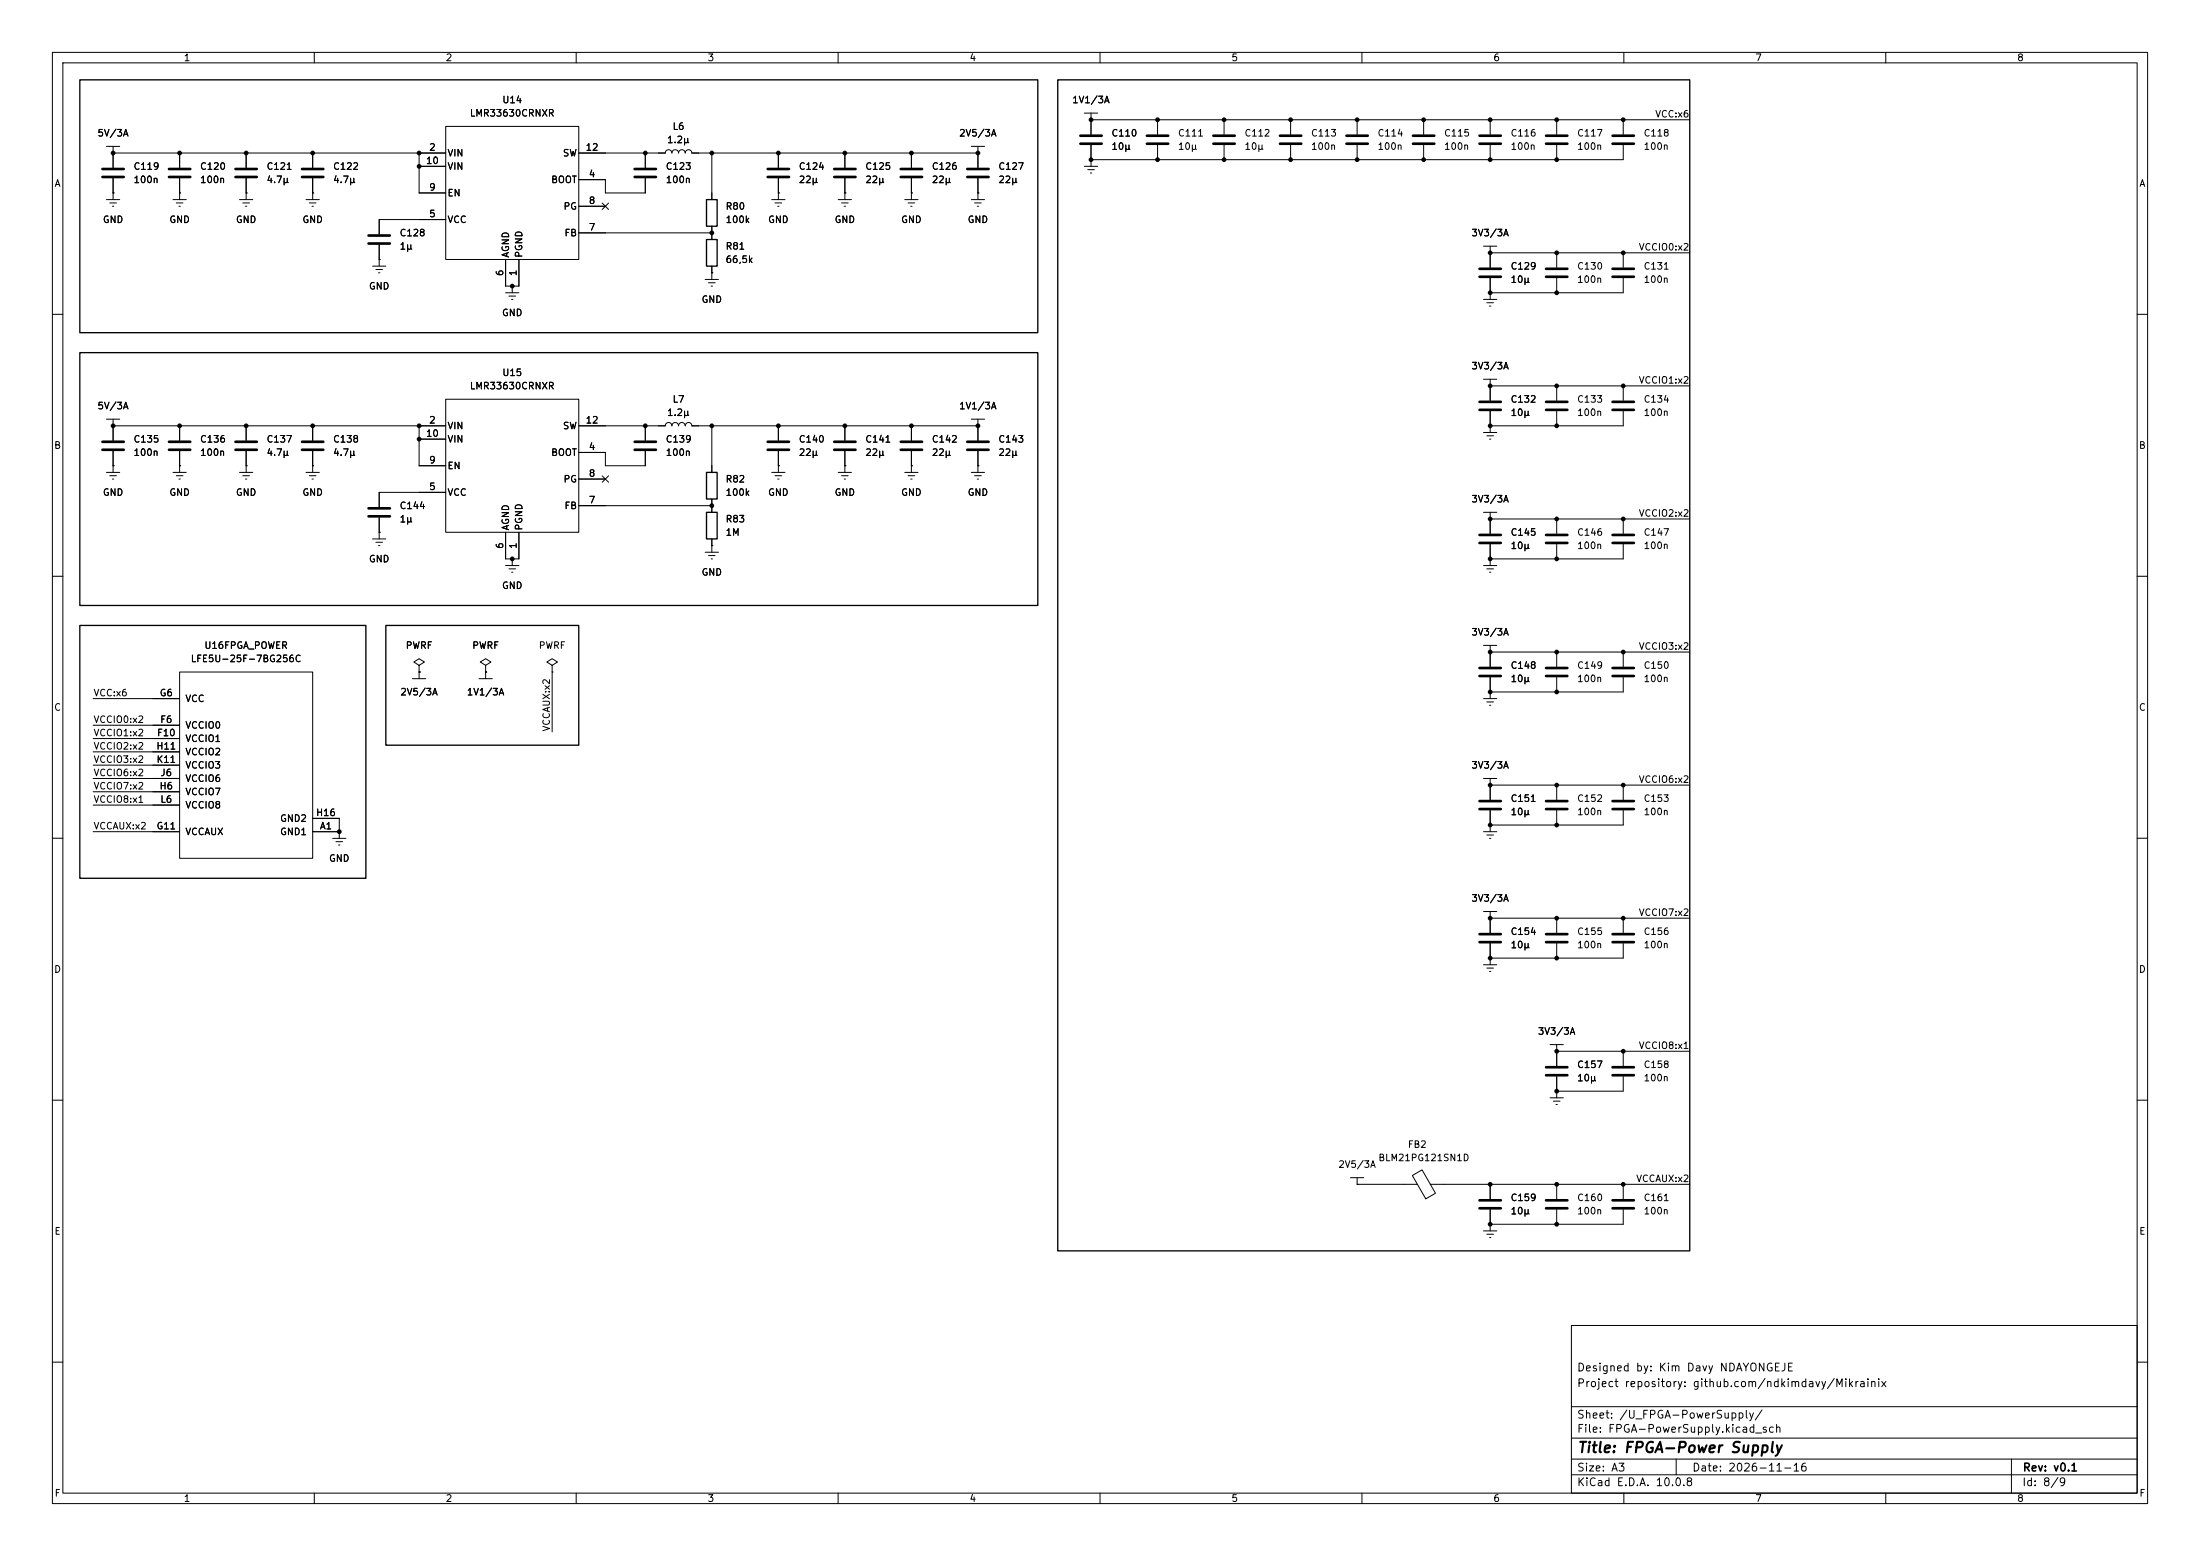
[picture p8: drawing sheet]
<svg xmlns="http://www.w3.org/2000/svg" width="420mm" height="297mm" viewBox="0 0 420 297" stroke-linecap="round" stroke-linejoin="round" font-family="sans-serif">
<g fill="none" stroke="#000" stroke-width=".19">
<path d="M10 10h400v277h-400zM12 12h396v273h-396zM60 10v2M110 10v2M160 10v2M210 10v2M260 10v2M310 10v2M360 10v2M20.3 27.9h2.6M20.3 38.1h2.6M21 38.7h1.2"/>
<path d="M21.5 39.4h.2M21.6 29.2h.1M21.6 36.8h.1M21.6 27.9v4.1M21.6 34v4.1M21.6 29.2h63.5M33 38.1h2.6M33.7 38.7h1.2M34.2 39.4h.2M34.3 36.8h.1M34.3 29.2v2.8M34.3 34v4.1"/>
<path d="M45.7 38.1h2.6M46.4 38.7h1.2M46.9 39.4h.2M47 36.8h.1M47 29.2v2.8M47 34v4.1M58.4 38.1h2.6M59.1 38.7h1.2M59.6 39.4h.2M59.7 36.8h.1M59.7 29.2v2.8M59.7 34v4.1"/>
<path d="M80 31.8h5.1M80 29.2v7.6h5.1M85.1 24.1h25.4v25.4h-25.4zM110.5 29.2h16.5a.64 .64 0 0 1 .6-.6 .64 .64 0 0 1 .7 .6 .64 .64 0 0 1 .6-.6 .64 .64 0 0 1 .6 .6 .64 .64 0 0 1 .7-.6 .64 .64 0 0 1 .6 .6 .64 .64 0 0 1 .6-.6 .64 .64 0 0 1 .7 .6h54.6M110.5 39.4h5.1M115 38.8l1.2 1.2M116.2 38.8l-1.2 1.2M123.2 34v2.8h-7.6v-2.5h-5.1M123.2 29.2v2.8M135.9 29.2v8.9M147.3 38.1h2.6M148 38.7h1.2"/>
<path d="M148.5 39.4h.2M148.6 36.8h.1M148.6 29.2v2.8M148.6 34v4.1M160 38.1h2.6M160.7 38.7h1.2M161.2 39.4h.2M161.3 36.8h.1M161.3 29.2v2.8M161.3 34v4.1M172.7 38.1h2.6M173.4 38.7h1.2"/>
<path d="M173.9 39.4h.2M174 36.8h.1M174 29.2v2.8M174 34v4.1M185.4 27.9h2.6M185.4 38.1h2.6M186.1 38.7h1.2M186.6 39.4h.2M186.7 29.2h.1M186.7 36.8h.1M186.7 27.9v4.1M186.7 34v4.1"/>
<path d="M207 21.6h2.5M207 31.8h2.5M207.6 32.4h1.3M208.2 33h.2M208.3 22.9h.1M208.3 30.5h.1M208.3 21.6v4.1M208.3 27.7v4.1M208.3 22.9h114.3M221 22.9v2.8M221 27.7v2.8M233.7 22.9v2.8"/>
<path d="M233.7 27.7v2.8M246.4 22.9v2.8M246.4 27.7v2.8M259.1 22.9v2.8M259.1 27.7v2.8M271.8 22.9v2.8M271.8 27.7v2.8M284.5 22.9v2.8M284.5 27.7v2.8M297.2 22.9v2.8M297.2 27.7v2.8M309.9 22.9v2.8"/>
<path d="M309.9 27.7v2.8h-101.6M71.1 50.8h2.6M71.8 51.4h1.2M72.3 52.1h.2M72.4 49.5h.1M72.4 46.7v4.1M85.1 41.9h-12.7v2.8M96.5 49.5v5.1h2.6v-5.1M96.5 55.9h2.6M97.2 56.5h1.2M97.7 57.2h.2M97.8 54.6h.1"/>
<path d="M97.8 54.6v1.3M110.5 44.5h25.4M134.6 53.3h2.6M135.3 54h1.2M135.8 54.6h.2M135.9 52.1h.1M135.9 43.2v2.5M135.9 50.8v2.5M283.2 57.2h2.5M283.2 47h2.5M283.8 57.8h1.3M284.4 58.4h.2"/>
<path d="M284.5 55.9h.1M284.5 48.3h.1M284.5 47v4.1M284.5 53.1v4.1M284.5 48.3h38.1M297.2 48.3v2.8M297.2 53.1v2.8M309.9 48.3v2.8M309.9 53.1v2.8h-25.4M10 60h2M85.1 76.2h25.4v25.4h-25.4zM283.2 72.4h2.5"/>
<path d="M284.5 73.7h.1M284.5 72.4v4.1M284.5 78.5v4.1M284.5 73.7h38.1M297.2 73.7v2.8M297.2 78.5v2.8M309.9 73.7v2.8M309.9 78.5v2.8h-25.4M408 60h2M20.3 80h2.6M20.3 90.2h2.6M21 90.8h1.2"/>
<path d="M21.5 91.4h.2M21.6 88.9h.1M21.6 81.3h.1M21.6 80v4.1M21.6 86.1v4.1M21.6 81.3h63.5M33 90.2h2.6M33.7 90.8h1.2M34.2 91.4h.2M34.3 88.9h.1M34.3 81.3v2.8M34.3 86.1v4.1"/>
<path d="M45.7 90.2h2.6M46.4 90.8h1.2M46.9 91.4h.2M47 88.9h.1M47 81.3v2.8M47 86.1v4.1M58.4 90.2h2.6M59.1 90.8h1.2M59.6 91.4h.2M59.7 88.9h.1M59.7 81.3v2.8M59.7 86.1v4.1"/>
<path d="M72.4 98.8v4.1M80 83.8h5.1M80 81.3v7.6h5.1M85.1 94h-12.7v2.8M110.5 81.3h16.5a.64 .64 0 0 1 .6-.7 .64 .64 0 0 1 .7 .7 .64 .64 0 0 1 .6-.7 .64 .64 0 0 1 .6 .7 .64 .64 0 0 1 .7-.7 .64 .64 0 0 1 .6 .7 .64 .64 0 0 1 .6-.7 .64 .64 0 0 1 .7 .7h54.6M110.5 91.4h5.1M110.5 96.5h25.4M115 90.8l1.2 1.2M116.2 90.8l-1.2 1.2M123.2 86.1v2.8h-7.6v-2.5h-5.1M123.2 81.3v2.8M135.9 81.3v8.9"/>
<path d="M135.9 95.3v2.5M147.3 90.2h2.6M148 90.8h1.2M148.5 91.4h.2M148.6 88.9h.1M148.6 81.3v2.8M148.6 86.1v4.1M160 90.2h2.6M160.7 90.8h1.2M161.2 91.4h.2M161.3 88.9h.1M161.3 81.3v2.8"/>
<path d="M161.3 86.1v4.1M172.7 90.2h2.6M173.4 90.8h1.2M173.9 91.4h.2M174 88.9h.1M174 81.3v2.8M174 86.1v4.1M185.4 80h2.6M185.4 90.2h2.6M186.1 90.8h1.2M186.6 91.4h.2M186.7 81.3h.1"/>
<path d="M186.7 88.9h.1M186.7 80v4.1M186.7 86.1v4.1M283.2 82.6h2.5M283.2 97.8h2.5M283.8 83.2h1.3M284.4 83.8h.2M284.5 81.3h.1M284.5 99.1h.1M284.5 97.8v4.1M284.5 99.1h38.1M297.2 99.1v2.8"/>
<path d="M309.9 99.1v2.8M10 110h2M71.1 102.9h2.6M71.8 103.5h1.2M72.3 104.1h.2M72.4 101.6h.1M96.5 108h2.6M96.5 101.6v5.1h2.6v-5.1M97.2 108.6h1.2M97.7 109.2h.2M97.8 106.7h.1M97.8 106.7v1.3"/>
<path d="M134.6 105.4h2.6M135.3 106h1.2M135.8 106.7h.2M135.9 104.1h.1M135.9 102.9v2.5M283.2 108h2.5M283.8 108.6h1.3M284.4 109.2h.2M284.5 106.7h.1M284.5 103.9v4.1M297.2 103.9v2.8M309.9 103.9v2.8h-25.4"/>
<path d="M408 110h2M17.8 133.4h16.5M17.8 138.4h16.5M34.3 128.3h25.4v35.5h-25.4zM78.7 129.5h2.6M80 127l1-.6-1-.7-1 .7 1 .6v1.3M80 128.3h.1M80 128.3v1.2M91.4 129.5h2.6M92.7 127l1-.6-1-.7-1 .7 1 .6v1.3M92.7 128.3h.1M92.7 128.3v1.2"/>
<path d="M105.4 127l1-.6-1-.7-1 .7 1 .6v1.3M105.4 128.3h.1M105.4 128.3v11.4M283.2 133.4h2.5M283.2 123.2h2.5M283.8 134h1.3M284.4 134.6h.2M284.5 132.1h.1M284.5 124.5h.1M284.5 123.2v4.1M284.5 129.3v4.1M284.5 124.5h38.1"/>
<path d="M297.2 124.5v2.8M297.2 129.3v2.8M309.9 124.5v2.8M309.9 129.3v2.8h-25.4M10 160h2M17.8 148.6h16.5M17.8 158.8h16.5M17.8 141h16.5M17.8 151.1h16.5M17.8 143.5h16.5M17.8 146.1h16.5M17.8 153.7h16.5"/>
<path d="M59.7 158.8h5.1M59.7 156.2h5.1v3.8M64.8 158.8h.1M283.2 148.6h2.5M283.2 158.8h2.5M283.8 159.4h1.3M284.5 149.9h.1M284.5 157.5h.1M284.5 148.6v4.1M284.5 154.7v4.1M284.5 149.9h38.1M297.2 149.9v2.8"/>
<path d="M297.2 154.7v2.8M309.9 149.9v2.8M309.9 154.7v2.8h-25.4M408 160h2M63.5 160h2.5M64.1 160.7h1.3M64.6 161.3h.3M283.2 174h2.5M284.4 160h.2M284.5 175.3h.1M284.5 174v4.1M284.5 175.3h38.1"/>
<path d="M297.2 175.3v2.8M309.9 175.3v2.8M283.2 184.2h2.5M283.8 184.8h1.3M284.4 185.4h.2M284.5 182.9h.1M284.5 180.1v4.1M295.9 199.4h2.5M297.2 180.1v2.8M297.2 199.4v4.1M309.9 180.1v2.8h-25.4M10 210h2"/>
<path d="M295.9 209.6h2.5M296.5 210.2h1.3M297.1 210.8h.2M297.2 200.7h.1M297.2 208.3h.1M297.2 205.5v4.1M297.2 200.7h25.4M309.9 200.7v2.8M309.9 205.5v2.8h-12.7M408 210h2M257.8 224.8h2.5M259.1 226.1h.1"/>
<path d="M259.1 224.8v1.3M259.1 226.1h11.5M269.6 224.4l1.9-1.1 2.5 4.5-1.8 1zM273 226.1h49.6M283.2 234.9h2.5M283.8 235.6h1.3M284.4 236.2h.2M284.5 233.7h.1M284.5 226.1v2.8M284.5 230.9v4M297.2 226.1v2.8M297.2 230.9v2.8"/>
<path d="M309.9 226.1v2.8M309.9 230.9v2.8h-25.4M300 253h108v32h-108zM10 260h2M300 278.5h108M300 274.5h108M300 268.5h108M320 278.5v3M384 278.5v6.5M408 260h2M60 285v2M110 285v2"/>
<path d="M160 285v2M210 285v2M260 285v2M300 281.5h108M310 285v2M360 285v2"/>
</g>
<g fill="none" stroke="#000" stroke-width=".51">
<path d="M19.6 32.3h4M19.6 33.8h4M32.3 32.3h4M32.3 33.8h4M45 32.3h4M45 33.8h4M57.7 32.3h4M57.7 33.8h4M121.2 32.3h4M121.2 33.8h4M146.6 32.3h4M146.6 33.8h4"/>
<path d="M159.3 32.3h4M159.3 33.8h4M172 32.3h4M172 33.8h4M184.7 32.3h4M184.7 33.8h4M206.2 25.9h4.1M206.2 27.4h4.1M218.9 25.9h4.1M218.9 27.4h4.1M231.6 25.9h4.1M231.6 27.4h4.1"/>
<path d="M244.3 25.9h4.1M244.3 27.4h4.1M257 25.9h4.1M257 27.4h4.1M269.7 25.9h4.1M269.7 27.4h4.1M282.4 25.9h4.1M282.4 27.4h4.1M295.1 25.9h4.1M295.1 27.4h4.1M307.8 25.9h4.1M307.8 27.4h4.1"/>
<path d="M70.4 45h4M70.4 46.5h4M282.4 51.3h4.1M282.4 52.8h4.1M295.1 51.3h4.1M295.1 52.8h4.1M307.8 51.3h4.1M307.8 52.8h4.1M282.4 76.7h4.1M282.4 78.2h4.1M295.1 76.7h4.1M295.1 78.2h4.1"/>
<path d="M307.8 76.7h4.1M307.8 78.2h4.1M19.6 84.3h4M19.6 85.9h4M32.3 84.3h4M32.3 85.9h4M45 84.3h4M45 85.9h4M57.7 84.3h4M57.7 85.9h4M70.4 97h4M70.4 98.6h4"/>
<path d="M121.2 84.3h4M121.2 85.9h4M146.6 84.3h4M146.6 85.9h4M159.3 84.3h4M159.3 85.9h4M172 84.3h4M172 85.9h4M184.7 84.3h4M184.7 85.9h4M282.4 102.1h4.1M282.4 103.6h4.1"/>
<path d="M295.1 102.1h4.1M295.1 103.6h4.1M307.8 102.1h4.1M307.8 103.6h4.1M282.4 127.5h4.1M282.4 129h4.1M295.1 127.5h4.1M295.1 129h4.1M307.8 127.5h4.1M307.8 129h4.1M282.4 152.9h4.1M282.4 154.4h4.1"/>
<path d="M295.1 152.9h4.1M295.1 154.4h4.1M307.8 152.9h4.1M307.8 154.4h4.1M282.4 178.3h4.1M282.4 179.8h4.1M295.1 178.3h4.1M295.1 179.8h4.1M307.8 178.3h4.1M307.8 179.8h4.1M295.1 203.7h4.1M295.1 205.2h4.1"/>
<path d="M307.8 203.7h4.1M307.8 205.2h4.1M282.4 229.1h4.1M282.4 230.6h4.1M295.1 229.1h4.1M295.1 230.6h4.1M307.8 229.1h4.1M307.8 230.6h4.1"/>
</g>
<path d="M15.2 15.2h182.9v48.3h-182.9zM201.9 15.2h120.7v223.6h-120.7zM134.9 38.1h2v5.1h-2zM134.9 45.7h2v5.1h-2zM15.2 67.3h182.9v48.3h-182.9zM134.9 90.2h2v5.1h-2zM134.9 97.8h2v5.1h-2zM15.2 119.4h54.6v48.2h-54.6zM73.7 119.4h36.8v22.8h-36.8z" fill="none" stroke="#000" stroke-width=".25"/>
<g fill="#000">
<circle cx="21.6" cy="29.2" r=".46"/>
<circle cx="34.3" cy="29.2" r=".46"/>
<circle cx="47" cy="29.2" r=".46"/>
<circle cx="59.7" cy="29.2" r=".46"/>
<circle cx="80" cy="31.8" r=".46"/>
<circle cx="80" cy="29.2" r=".46"/>
<circle cx="123.2" cy="29.2" r=".46"/>
<circle cx="135.9" cy="29.2" r=".46"/>
<circle cx="148.6" cy="29.2" r=".46"/>
<circle cx="161.3" cy="29.2" r=".46"/>
<circle cx="174" cy="29.2" r=".46"/>
<circle cx="186.7" cy="29.2" r=".46"/>
<circle cx="208.3" cy="22.9" r=".46"/>
<circle cx="208.3" cy="30.5" r=".46"/>
<circle cx="221" cy="30.5" r=".46"/>
<circle cx="221" cy="22.9" r=".46"/>
<circle cx="233.7" cy="30.5" r=".46"/>
<circle cx="233.7" cy="22.9" r=".46"/>
<circle cx="246.4" cy="30.5" r=".46"/>
<circle cx="246.4" cy="22.9" r=".46"/>
<circle cx="259.1" cy="30.5" r=".46"/>
<circle cx="259.1" cy="22.9" r=".46"/>
<circle cx="271.8" cy="22.9" r=".46"/>
<circle cx="271.8" cy="30.5" r=".46"/>
<circle cx="284.5" cy="22.9" r=".46"/>
<circle cx="284.5" cy="30.5" r=".46"/>
<circle cx="297.2" cy="30.5" r=".46"/>
<circle cx="297.2" cy="22.9" r=".46"/>
<circle cx="309.9" cy="22.9" r=".46"/>
<circle cx="97.8" cy="54.6" r=".46"/>
<circle cx="135.9" cy="44.5" r=".46"/>
<circle cx="284.5" cy="48.3" r=".46"/>
<circle cx="284.5" cy="55.9" r=".46"/>
<circle cx="297.2" cy="55.9" r=".46"/>
<circle cx="297.2" cy="48.3" r=".46"/>
<circle cx="309.9" cy="48.3" r=".46"/>
<circle cx="284.5" cy="73.7" r=".46"/>
<circle cx="297.2" cy="73.7" r=".46"/>
<circle cx="309.9" cy="73.7" r=".46"/>
<circle cx="21.6" cy="81.3" r=".46"/>
<circle cx="34.3" cy="81.3" r=".46"/>
<circle cx="47" cy="81.3" r=".46"/>
<circle cx="59.7" cy="81.3" r=".46"/>
<circle cx="80" cy="81.3" r=".46"/>
<circle cx="80" cy="83.8" r=".46"/>
<circle cx="123.2" cy="81.3" r=".46"/>
<circle cx="135.9" cy="96.5" r=".46"/>
<circle cx="135.9" cy="81.3" r=".46"/>
<circle cx="148.6" cy="81.3" r=".46"/>
<circle cx="161.3" cy="81.3" r=".46"/>
<circle cx="174" cy="81.3" r=".46"/>
<circle cx="186.7" cy="81.3" r=".46"/>
<circle cx="284.5" cy="81.3" r=".46"/>
<circle cx="284.5" cy="99.1" r=".46"/>
<circle cx="297.2" cy="81.3" r=".46"/>
<circle cx="297.2" cy="99.1" r=".46"/>
<circle cx="309.9" cy="99.1" r=".46"/>
<circle cx="97.8" cy="106.7" r=".46"/>
<circle cx="284.5" cy="106.7" r=".46"/>
<circle cx="297.2" cy="106.7" r=".46"/>
<circle cx="284.5" cy="124.5" r=".46"/>
<circle cx="284.5" cy="132.1" r=".46"/>
<circle cx="297.2" cy="124.5" r=".46"/>
<circle cx="297.2" cy="132.1" r=".46"/>
<circle cx="309.9" cy="124.5" r=".46"/>
<circle cx="64.8" cy="158.8" r=".46"/>
<circle cx="284.5" cy="149.9" r=".46"/>
<circle cx="284.5" cy="157.5" r=".46"/>
<circle cx="297.2" cy="157.5" r=".46"/>
<circle cx="297.2" cy="149.9" r=".46"/>
<circle cx="309.9" cy="149.9" r=".46"/>
<circle cx="284.5" cy="175.3" r=".46"/>
<circle cx="297.2" cy="175.3" r=".46"/>
<circle cx="309.9" cy="175.3" r=".46"/>
<circle cx="284.5" cy="182.9" r=".46"/>
<circle cx="297.2" cy="182.9" r=".46"/>
<circle cx="297.2" cy="208.3" r=".46"/>
<circle cx="297.2" cy="200.7" r=".46"/>
<circle cx="309.9" cy="200.7" r=".46"/>
<circle cx="284.5" cy="226.1" r=".46"/>
<circle cx="284.5" cy="233.7" r=".46"/>
<circle cx="297.2" cy="233.7" r=".46"/>
<circle cx="297.2" cy="226.1" r=".46"/>
<circle cx="309.9" cy="226.1" r=".46"/>
</g>
<text font-size="2" x="301" y="277.8">Title: FPGA-Power Supply</text>
<g font-size="1.5">
<text x="300.9" y="262.1">Designed by: Kim Davy NDAYONGEJE</text>
<text x="300.9" y="265.1">Project repository: github.com/ndkimdavy/Mikrainix</text>
<text x="300.9" y="273.8">File: FPGA-PowerSupply.kicad_sch</text>
<text x="300.9" y="271.1">Sheet: /U_FPGA-PowerSupply/</text>
<text x="300.9" y="281.2">Size: A3</text>
<text x="322.9" y="281.2">Date: 2026-11-16</text>
<text x="386" y="281.2">Rev: v0.1</text>
<text x="300.9" y="284">KiCad E.D.A. 10.0.8</text>
<text x="385.9" y="284">Id: 8/9</text>
</g>
<g font-size="1.3">
<text x="35" y="12">1</text>
<text x="85" y="12">2</text>
<text x="135" y="12">3</text>
<text x="185" y="12">4</text>
<text x="235" y="12">5</text>
<text x="285" y="12">6</text>
<text x="335" y="12">7</text>
<text x="385" y="12">8</text>
<text x="89.6" y="22.6">LMR33630CRNXR</text>
<text x="95.8" y="20">U14</text>
<text x="204.6" y="20">1V1/3A</text>
<text x="315.9" y="22.7">VCC:x6</text>
<text x="18.5" y="26.4">5V/3A</text>
<text x="81.8" y="29.1">2</text>
<text x="111.7" y="29.1">12</text>
<text x="127.2" y="27.6">1.2µ</text>
<text x="128.3" y="25.1">L6</text>
<text x="183" y="26.4">2V5/3A</text>
<text x="212.1" y="26.4">C110</text>
<text x="212.1" y="28.9">10µ</text>
<text x="224.8" y="26.4">C111</text>
<text x="224.8" y="28.9">10µ</text>
<text x="237.5" y="26.4">C112</text>
<text x="237.5" y="28.9">10µ</text>
<text x="250.2" y="26.4">C113</text>
<text x="250.2" y="28.9">100n</text>
<text x="262.9" y="26.4">C114</text>
<text x="262.9" y="28.9">100n</text>
<text x="275.6" y="26.4">C115</text>
<text x="275.6" y="28.9">100n</text>
<text x="288.3" y="26.4">C116</text>
<text x="288.3" y="28.9">100n</text>
<text x="301" y="26.4">C117</text>
<text x="301" y="28.9">100n</text>
<text x="313.7" y="26.4">C118</text>
<text x="313.7" y="28.9">100n</text>
<text x="10.3" y="36">A</text>
<text x="25.4" y="32.7">C119</text>
<text x="25.4" y="35.3">100n</text>
<text x="38.1" y="32.7">C120</text>
<text x="38.1" y="35.3">100n</text>
<text x="50.8" y="32.7">C121</text>
<text x="50.8" y="35.3">4.7µ</text>
<text x="63.5" y="32.7">C122</text>
<text x="63.5" y="35.3">4.7µ</text>
<text x="81.2" y="31.6">10</text>
<text x="85.3" y="30.2">VIN</text>
<text x="85.3" y="32.7">VIN</text>
<text x="105.1" y="35.3">BOOT</text>
<text x="107.3" y="30.2">SW</text>
<text x="112.3" y="34.2">4</text>
<text x="127" y="32.7">C123</text>
<text x="127" y="35.3">100n</text>
<text x="152.4" y="32.7">C124</text>
<text x="152.4" y="35.3">22µ</text>
<text x="165.1" y="32.7">C125</text>
<text x="165.1" y="35.3">22µ</text>
<text x="177.8" y="32.7">C126</text>
<text x="177.8" y="35.3">22µ</text>
<text x="190.5" y="32.7">C127</text>
<text x="190.5" y="35.3">22µ</text>
<text x="408.3" y="36">A</text>
<text x="81.8" y="41.8">5</text>
<text x="81.8" y="36.7">9</text>
<text x="85.3" y="37.8">EN</text>
<text x="107.5" y="40.3">PG</text>
<text x="112.3" y="39.2">8</text>
<text x="138.4" y="40.3">R80</text>
<text x="19.5" y="42.9">GND</text>
<text x="32.2" y="42.9">GND</text>
<text x="44.9" y="42.9">GND</text>
<text x="57.6" y="42.9">GND</text>
<text x="76.2" y="45.4">C128</text>
<text x="76.2" y="48">1µ</text>
<text x="85.3" y="42.9">VCC</text>
<text x="107.7" y="45.4">FB</text>
<text x="112.3" y="44.3">7</text>
<text x="138.4" y="48">R81</text>
<text x="138.4" y="42.9">100k</text>
<text x="146.5" y="42.9">GND</text>
<text x="159.2" y="42.9">GND</text>
<text x="171.9" y="42.9">GND</text>
<text x="184.6" y="42.9">GND</text>
<text x="280.8" y="45.4">3V3/3A</text>
<text x="96.4" y="52.8" transform="rotate(-90 96.4 52.8)">6</text>
<text x="97.5" y="49.3" transform="rotate(-90 97.5 49.3)">AGND</text>
<text x="98.9" y="52.8" transform="rotate(-90 98.9 52.8)">1</text>
<text x="100" y="49.3" transform="rotate(-90 100 49.3)">PGND</text>
<text x="138.4" y="50.5">66,5k</text>
<text x="288.3" y="51.8">C129</text>
<text x="301" y="51.8">C130</text>
<text x="312.7" y="48.1">VCCIO0:x2</text>
<text x="313.7" y="51.8">C131</text>
<text x="70.3" y="55.6">GND</text>
<text x="133.8" y="58.1">GND</text>
<text x="288.3" y="54.3">10µ</text>
<text x="301" y="54.3">100n</text>
<text x="313.7" y="54.3">100n</text>
<text x="95.7" y="60.7">GND</text>
<text x="280.8" y="70.8">3V3/3A</text>
<text x="89.6" y="74.6">LMR33630CRNXR</text>
<text x="95.8" y="72.1">U15</text>
<text x="128.3" y="77.2">L7</text>
<text x="288.3" y="77.2">C132</text>
<text x="301" y="77.2">C133</text>
<text x="312.7" y="73.5">VCCIO1:x2</text>
<text x="313.7" y="77.2">C134</text>
<text x="18.5" y="78.4">5V/3A</text>
<text x="81.2" y="83.7">10</text>
<text x="81.8" y="81.1">2</text>
<text x="85.3" y="82.2">VIN</text>
<text x="107.3" y="82.2">SW</text>
<text x="111.7" y="81.1">12</text>
<text x="127.2" y="79.7">1.2µ</text>
<text x="183" y="78.4">1V1/3A</text>
<text x="288.3" y="79.7">10µ</text>
<text x="301" y="79.7">100n</text>
<text x="313.7" y="79.7">100n</text>
<text x="10.2" y="86">B</text>
<text x="25.4" y="84.8">C135</text>
<text x="25.4" y="87.3">100n</text>
<text x="38.1" y="84.8">C136</text>
<text x="38.1" y="87.3">100n</text>
<text x="50.8" y="84.8">C137</text>
<text x="50.8" y="87.3">4.7µ</text>
<text x="63.5" y="84.8">C138</text>
<text x="63.5" y="87.3">4.7µ</text>
<text x="81.8" y="88.8">9</text>
<text x="85.3" y="89.9">EN</text>
<text x="85.3" y="84.8">VIN</text>
<text x="105.1" y="87.3">BOOT</text>
<text x="112.3" y="86.2">4</text>
<text x="127" y="84.8">C139</text>
<text x="127" y="87.3">100n</text>
<text x="152.4" y="84.8">C140</text>
<text x="152.4" y="87.3">22µ</text>
<text x="165.1" y="84.8">C141</text>
<text x="165.1" y="87.3">22µ</text>
<text x="177.8" y="84.8">C142</text>
<text x="177.8" y="87.3">22µ</text>
<text x="190.5" y="84.8">C143</text>
<text x="190.5" y="87.3">22µ</text>
<text x="408.2" y="86">B</text>
<text x="19.5" y="94.9">GND</text>
<text x="32.2" y="94.9">GND</text>
<text x="44.9" y="94.9">GND</text>
<text x="57.6" y="94.9">GND</text>
<text x="81.8" y="93.8">5</text>
<text x="85.3" y="94.9">VCC</text>
<text x="107.5" y="92.4">PG</text>
<text x="112.3" y="91.3">8</text>
<text x="138.4" y="92.4">R82</text>
<text x="138.4" y="94.9">100k</text>
<text x="146.5" y="94.9">GND</text>
<text x="159.2" y="94.9">GND</text>
<text x="171.9" y="94.9">GND</text>
<text x="184.6" y="94.9">GND</text>
<text x="76.2" y="97.5">C144</text>
<text x="76.2" y="100">1µ</text>
<text x="97.5" y="101.4" transform="rotate(-90 97.5 101.4)">AGND</text>
<text x="100" y="101.4" transform="rotate(-90 100 101.4)">PGND</text>
<text x="107.7" y="97.5">FB</text>
<text x="112.3" y="96.4">7</text>
<text x="138.4" y="100">R83</text>
<text x="280.8" y="96.2">3V3/3A</text>
<text x="312.7" y="98.9">VCCIO2:x2</text>
<text x="70.3" y="107.6">GND</text>
<text x="96.4" y="104.9" transform="rotate(-90 96.4 104.9)">6</text>
<text x="98.9" y="104.9" transform="rotate(-90 98.9 104.9)">1</text>
<text x="138.4" y="102.6">1M</text>
<text x="288.3" y="102.6">C145</text>
<text x="288.3" y="105.1">10µ</text>
<text x="301" y="102.6">C146</text>
<text x="301" y="105.1">100n</text>
<text x="313.7" y="102.6">C147</text>
<text x="313.7" y="105.1">100n</text>
<text x="95.7" y="112.7">GND</text>
<text x="133.8" y="110.2">GND</text>
<text x="38.9" y="124.2">U16FPGA_POWER</text>
<text x="77.3" y="124.2">PWRF</text>
<text x="90" y="124.2">PWRF</text>
<text x="102.7" y="124.2">PWRF</text>
<text x="280.8" y="121.6">3V3/3A</text>
<text x="312.7" y="124.3">VCCIO3:x2</text>
<text x="36.3" y="126.7">LFE5U-25F-7BG256C</text>
<text x="288.3" y="128">C148</text>
<text x="288.3" y="130.5">10µ</text>
<text x="301" y="128">C149</text>
<text x="301" y="130.5">100n</text>
<text x="313.7" y="128">C150</text>
<text x="313.7" y="130.5">100n</text>
<text x="10.2" y="136">C</text>
<text x="17.8" y="133.2">VCC:x6</text>
<text x="30.4" y="133.2">G6</text>
<text x="35.3" y="134.3">VCC</text>
<text x="76.3" y="133">2V5/3A</text>
<text x="89" y="133">1V1/3A</text>
<text x="408.2" y="136">C</text>
<text x="17.8" y="143.4">VCCIO2:x2</text>
<text x="17.8" y="140.8">VCCIO1:x2</text>
<text x="17.8" y="138.3">VCCIO0:x2</text>
<text x="29.7" y="143.4">H11</text>
<text x="29.9" y="140.8">F10</text>
<text x="30.5" y="138.3">F6</text>
<text x="35.3" y="139.4">VCCIO0</text>
<text x="35.3" y="141.9">VCCIO1</text>
<text x="105.3" y="139.7" transform="rotate(-90 105.3 139.7)">VCCAUX:x2</text>
<text x="17.8" y="148.5">VCCIO6:x2</text>
<text x="17.8" y="145.9">VCCIO3:x2</text>
<text x="29.8" y="145.9">K11</text>
<text x="30.5" y="148.5">J6</text>
<text x="35.3" y="144.5">VCCIO2</text>
<text x="35.3" y="149.6">VCCIO6</text>
<text x="35.3" y="147">VCCIO3</text>
<text x="280.8" y="147">3V3/3A</text>
<text x="312.7" y="149.7">VCCIO6:x2</text>
<text x="17.8" y="151">VCCIO7:x2</text>
<text x="17.8" y="153.5">VCCIO8:x1</text>
<text x="30.4" y="151">H6</text>
<text x="30.5" y="153.5">L6</text>
<text x="35.3" y="152.1">VCCIO7</text>
<text x="35.3" y="154.6">VCCIO8</text>
<text x="288.3" y="153.4">C151</text>
<text x="288.3" y="155.9">10µ</text>
<text x="301" y="153.4">C152</text>
<text x="301" y="155.9">100n</text>
<text x="313.7" y="153.4">C153</text>
<text x="313.7" y="155.9">100n</text>
<text x="17.8" y="158.6">VCCAUX:x2</text>
<text x="29.8" y="158.6">G11</text>
<text x="35.3" y="159.7">VCCAUX</text>
<text x="53.4" y="159.7">GND1</text>
<text x="53.4" y="157.2">GND2</text>
<text x="60.2" y="156.1">H16</text>
<text x="61" y="158.6">A1</text>
<text x="62.7" y="164.8">GND</text>
<text x="280.8" y="172.4">3V3/3A</text>
<text x="288.3" y="178.8">C154</text>
<text x="301" y="178.8">C155</text>
<text x="312.7" y="175.1">VCCIO7:x2</text>
<text x="313.7" y="178.8">C156</text>
<text x="10.2" y="186">D</text>
<text x="288.3" y="181.3">10µ</text>
<text x="301" y="181.3">100n</text>
<text x="313.7" y="181.3">100n</text>
<text x="408.2" y="186">D</text>
<text x="293.5" y="197.8">3V3/3A</text>
<text x="312.7" y="200.5">VCCIO8:x1</text>
<text x="301" y="204.2">C157</text>
<text x="301" y="206.7">10µ</text>
<text x="313.7" y="204.2">C158</text>
<text x="313.7" y="206.7">100n</text>
<text x="263" y="221.9">BLM21PG121SN1D</text>
<text x="268.6" y="219.4">FB2</text>
<text x="255.4" y="223.2">2V5/3A</text>
<text x="312.3" y="225.9">VCCAUX:x2</text>
<text x="288.3" y="229.6">C159</text>
<text x="288.3" y="232.1">10µ</text>
<text x="301" y="229.6">C160</text>
<text x="301" y="232.1">100n</text>
<text x="313.7" y="229.6">C161</text>
<text x="313.7" y="232.1">100n</text>
<text x="10.3" y="236">E</text>
<text x="408.3" y="236">E</text>
<text x="10.3" y="286">F</text>
<text x="35" y="287">1</text>
<text x="85" y="287">2</text>
<text x="135" y="287">3</text>
<text x="185" y="287">4</text>
<text x="235" y="287">5</text>
<text x="285" y="287">6</text>
<text x="335" y="287">7</text>
<text x="385" y="287">8</text>
<text x="408.3" y="286">F</text>
</g>
</svg>
